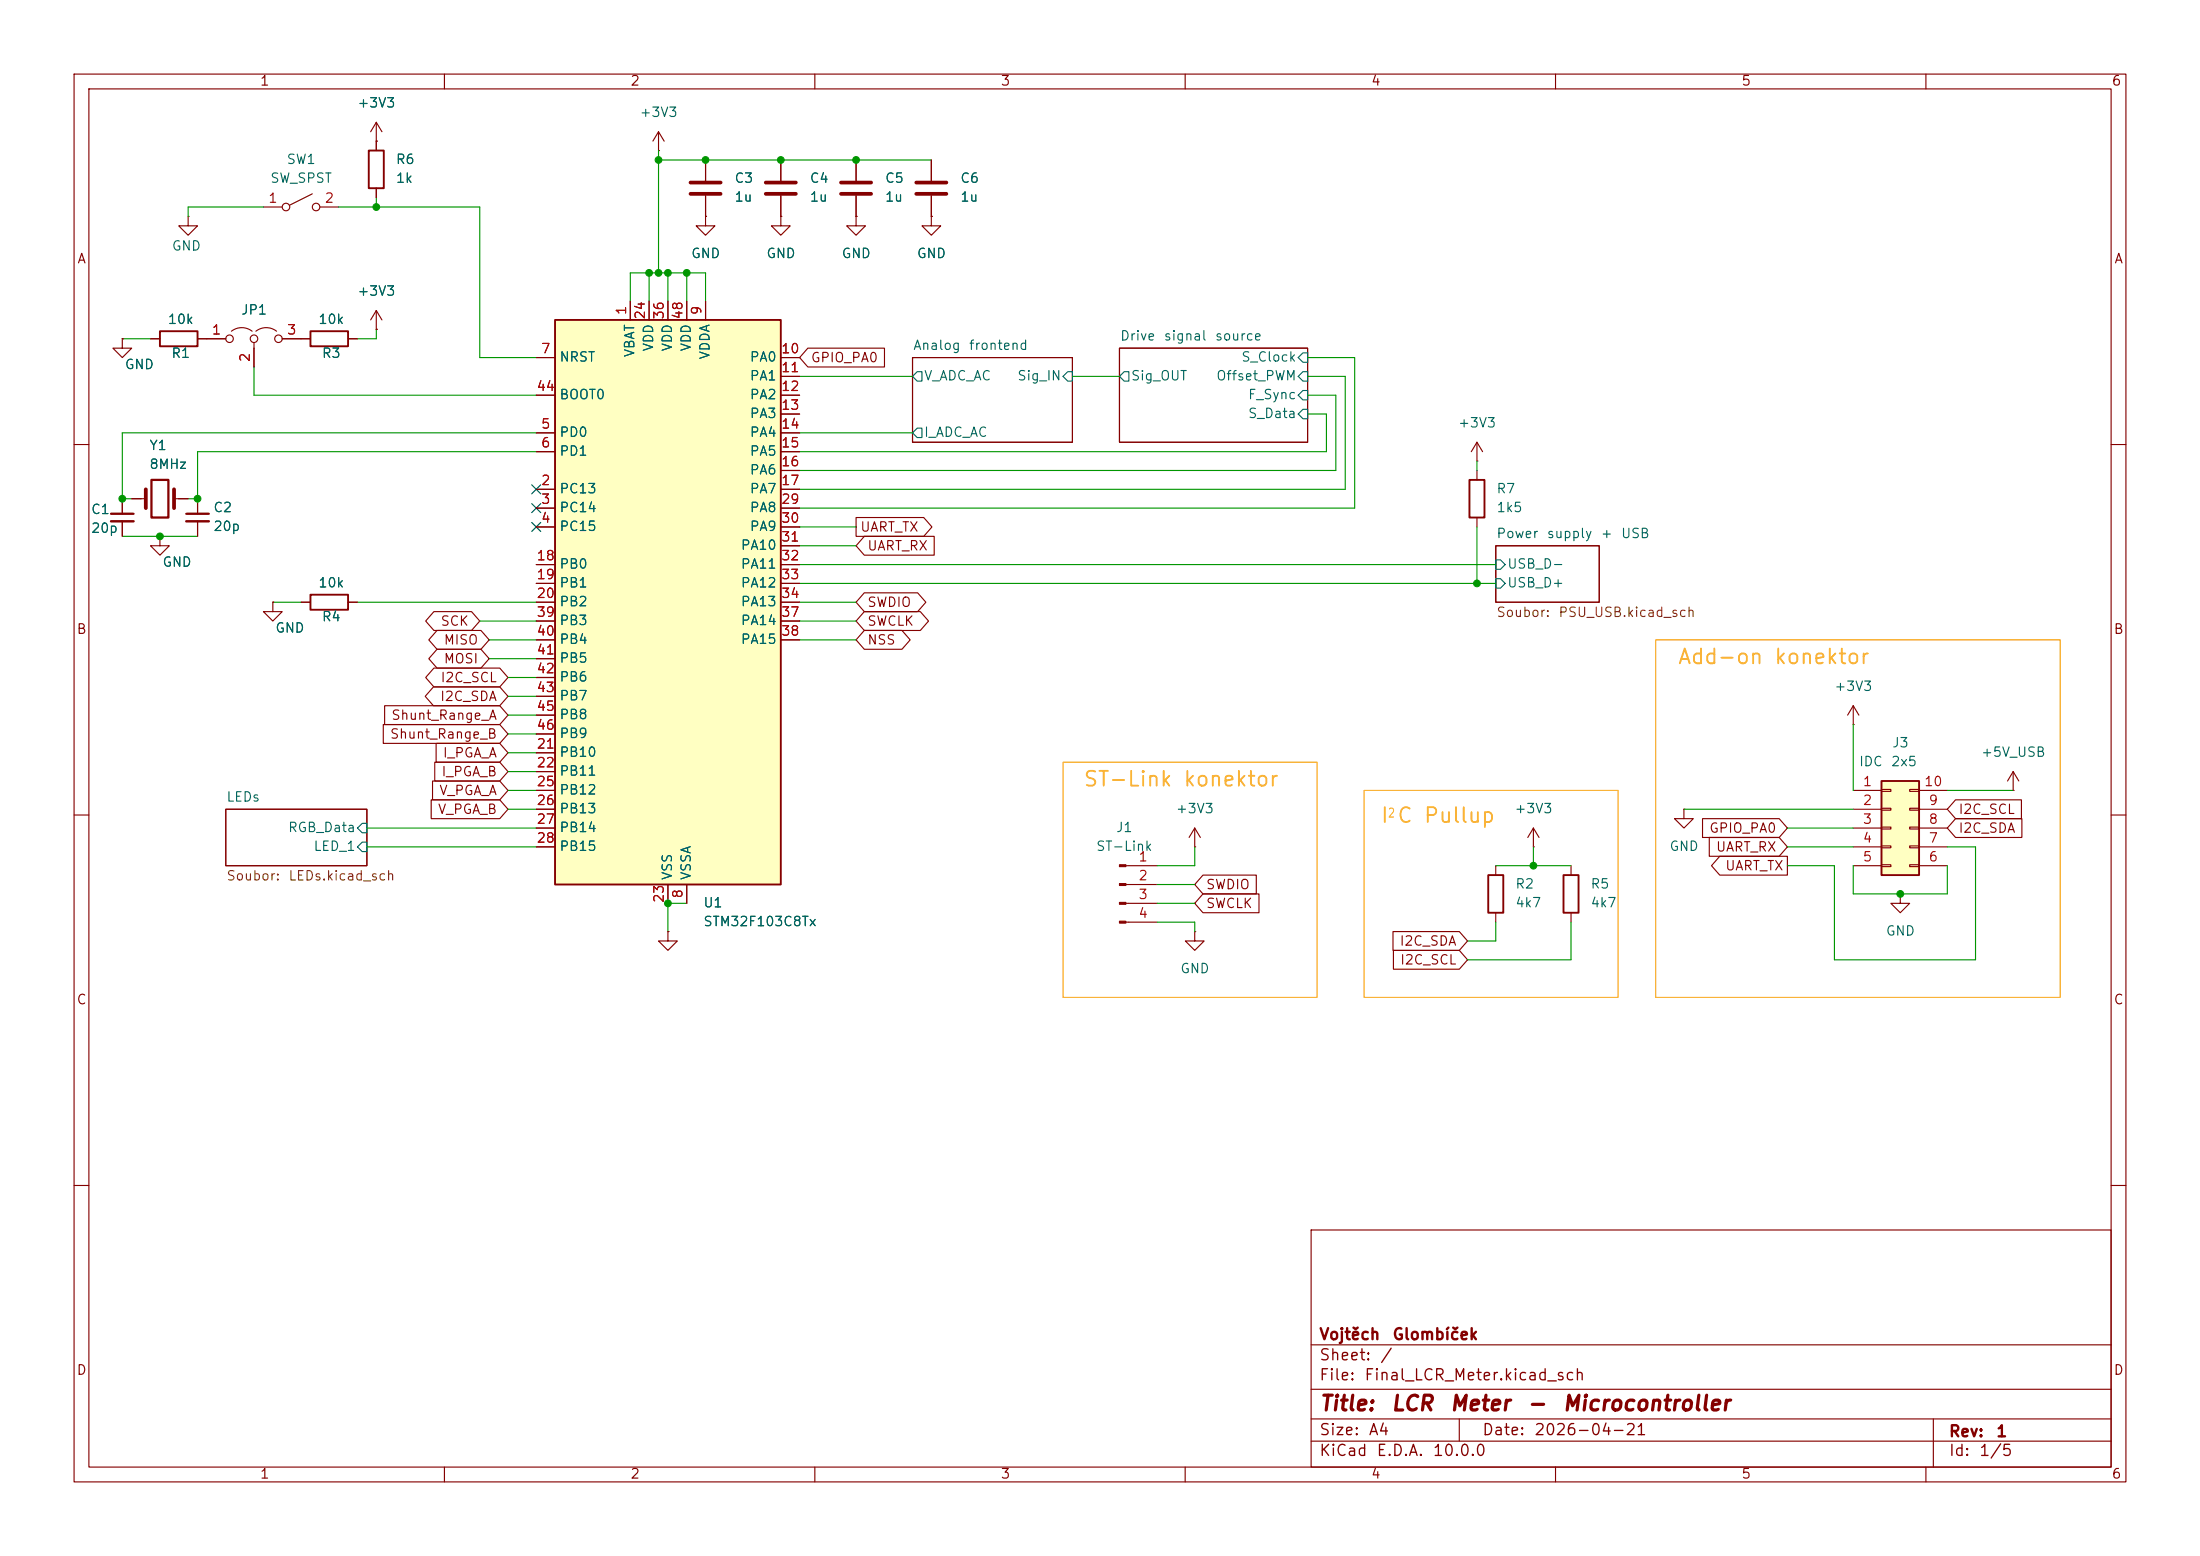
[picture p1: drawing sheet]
<svg xmlns="http://www.w3.org/2000/svg" width="297mm" height="210mm" viewBox="0 0 297 210" stroke-linecap="round" stroke-linejoin="round" font-family="sans-serif">
<g fill="none" stroke="#840000" stroke-width=".15">
<path d="M10 10h277v190h-277zM12 12h273v186h-273zM60 10v2M110 10v2M160 10v2M210 10v2M260 10v2M95.2 29.2v1.3h1.3l-1.3 1.3-1.2-1.3h1.2M95.2 29.2h.1M95.2 21.6v2.8M95.2 26.4v2.8M125.7 29.2v1.3h1.3l-1.3 1.3-1.2-1.3h1.2"/>
<path d="M125.7 29.2h.1M123.2 48.3h21.6v11.4h-21.6zM151.1 47h25.4v12.7h-25.4zM199.4 59.7v2.5M199.4 59.7l-.8 1.3M199.4 59.7l.8 1.3M10 60h2M199.4 62.2h.1M199.4 63.5v1.3M199.4 69.9v1.2M201.9 73.7h14v7.6h-14zM285 60h2"/>
<path d="M36.8 81.3v1.3h1.3l-1.3 1.2-1.2-1.2h1.2M36.8 81.3h.1M250.2 97.8h.1M250.2 95.3l-.8 1.2M250.2 95.3l.8 1.2M250.2 95.3v2.5M10 110h2M30.5 109.2h19v7.6h-19zM201.9 116.8v1.3M271.8 106.7h.1M271.8 104.1l-.8 1.3M271.8 104.1l.7 1.3"/>
<path d="M271.8 104.1v2.6M285 110h2M90.2 125.7v1.3h1.2l-1.2 1.3-1.3-1.3h1.3M90.2 125.7h.1M201.9 123.2v1.3M256.5 120.7v1.2h1.3l-1.3 1.3-1.2-1.3h1.2M256.5 120.7h.1M10 160h2M177 166h108v32h-108zM285 160h2M60 198v2M110 198v2"/>
<path d="M160 198v2M177 194.5h108M177 191.5h108M177 187.5h108M177 181.5h108M197 191.5v3M210 198v2M260 198v2M261 191.5v6.5"/>
</g>
<path d="M123.8 50.2h.7v1.2h-.7l-.6-.6zM123.8 57.8h.7v1.3h-.7l-.6-.7zM144.1 50.2h.7v1.2h-.7l-.6-.6zM151.8 50.2h.6v1.2h-.6l-.7-.6zM175.3 53.3l.6-.6h.6v1.3h-.6zM175.3 55.9l.6-.7h.6v1.3h-.6zM175.3 48.3l.6-.7h.6v1.3h-.6zM175.3 50.8l.6-.6h.6v1.2h-.6zM201.9 78.1h.7l.6 .6-.6 .7h-.7zM201.9 75.6h.7l.6 .6-.6 .6h-.7zM48.9 111.1h.6v1.3h-.6l-.6-.6zM48.9 113.7h.6v1.2h-.6l-.6-.6z" fill="none" stroke="#006464" stroke-width=".15"/>
<path d="M93.2 26.2h4.1M93.2 24.6h4.1" fill="none" stroke="#840000" stroke-width=".51"/>
<path d="M198.4 64.8h2v5.1h-2zM200.9 118.1h2v5.1h-2z" fill="none" stroke="#840000" stroke-width=".25"/>
<path d="M254 105.4h5.1v12.7h-5.1z" fill="#ffffc2"/>
<path d="M49.8 20.3h2v5.1h-2zM21.6 44.7h5.1v2h-5.1zM41.9 44.7h5.1v2h-5.1zM211.1 118.1h2v5.1h-2zM254 105.4h5.1v12.7h-5.1z" fill="none" stroke="#840000" stroke-width=".25"/>
<g fill="none" stroke="#840000" stroke-width=".15">
<path d="M50.8 19.1h.1M50.8 16.5v3.8M50.8 16.5l-.8 1.3M50.8 16.5l.8 1.3M88.9 17.8l-.8 1.3M88.9 17.8l.8 1.3M88.9 17.8v2.5M25.4 29.2v1.3h1.3l-1.3 1.3-1.3-1.3h1.3M25.4 29.2h.1M35.6 27.9h2.5M42.2 26.2l-3.1 1.5M43.2 27.9h2.5"/>
<path d="M50.8 25.4v1.3M88.9 20.3h.1M105.4 29.2v1.3h1.3l-1.3 1.3-1.3-1.3h1.3M105.4 29.2h.1M105.4 21.6v2.8M105.4 26.4v2.8M115.6 29.2v1.3h1.2l-1.2 1.3-1.3-1.3h1.3M115.6 29.2h.1M125.7 21.6v2.8M125.7 26.4v2.8M16.5 45.7v1.3h1.3l-1.3 1.3-1.3-1.3h1.3M16.5 45.7h.1"/>
<path d="M20.3 45.7h1.3M26.7 45.7h3.8M31.2 44.7a2.26 2.26 0 0 1 2.8 0M34.3 46.2v3.3M34.5 44.7a2.26 2.26 0 0 1 2.8 0M38.1 45.7h3.8M47 45.7h1.3M50.8 44.5h.1M50.8 41.9v2.6M50.8 41.9l-.8 1.3M50.8 41.9l.8 1.3M207 114.3h.1"/>
<path d="M207 111.8l-.8 1.2M207 111.8l.8 1.2M207 111.8v2.5M212.1 116.8v1.3M227.3 109.2v1.3h1.3l-1.3 1.3-1.2-1.3h1.2M227.3 109.2h.1M250.2 106.7h3.8M250.2 109.2h3.8M250.2 111.8h3.8M250.2 114.3h3.8M250.2 116.8h3.8M254 106.6h1.3v.2h-1.3z"/>
<path d="M254 109.1h1.3v.2h-1.3zM254 111.6h1.3v.3h-1.3zM254 114.2h1.3v.2h-1.3zM254 116.7h1.3v.3h-1.3zM257.8 106.6h1.3v.2h-1.3zM257.8 109.1h1.3v.2h-1.3zM257.8 111.6h1.3v.3h-1.3zM257.8 114.2h1.3v.2h-1.3zM257.8 116.7h1.3v.3h-1.3zM259.1 106.7h3.8M259.1 109.2h3.8M259.1 111.8h3.8"/>
<path d="M259.1 114.3h3.8M259.1 116.8h3.8M212.1 123.2v1.3"/>
<circle cx="38.6" cy="27.9" r=".51"/>
<circle cx="42.7" cy="27.9" r=".51"/>
<circle cx="31" cy="45.7" r=".51"/>
<circle cx="34.3" cy="45.7" r=".51"/>
<circle cx="37.6" cy="45.7" r=".51"/>
</g>
<path d="M103.4 26.2h4M103.4 24.6h4M123.7 26.2h4.1M123.7 24.6h4.1" fill="none" stroke="#840000" stroke-width=".51"/>
<path d="M74.9 43.2h30.5v76.2h-30.5z" fill="#ffffc2"/>
<path d="M74.9 43.2h30.5v76.2h-30.5zM41.9 80.3h5.1v2h-5.1z" fill="none" stroke="#840000" stroke-width=".25"/>
<g fill="none" stroke="#840000" stroke-width=".15">
<path d="M50.8 19.1h.1M50.8 19.1v1.2M50.8 25.4v1.3M95.2 29.2h.1M95.2 21.6v2.8M95.2 26.4v2.8M105.4 29.2h.1M105.4 21.6v2.8M105.4 26.4v2.8M115.6 29.2h.1M115.6 21.6v2.8M115.6 26.4v2.8"/>
<path d="M125.7 29.2h.1M125.7 21.6v2.8M125.7 26.4v2.8M16.5 45.7h.1M20.3 45.7h1.3M26.7 45.7h3.8M34.3 47v2.5M38.1 45.7h3.8M47 45.7h1.3M50.8 44.5h.1M72.4 58.4h2.5M72.4 48.3h2.5"/>
<path d="M72.4 53.3h2.5M85.1 40.6v2.6M87.6 40.6v2.6M90.2 40.6v2.6M92.7 40.6v2.6M95.2 40.6v2.6M105.4 58.4h2.5M105.4 48.3h2.5M105.4 50.8h2.5M105.4 53.3h2.5M105.4 55.9h2.5M109.1 47h10.3v2.5h-10.3l-1.2-1.2z"/>
<path d="M16.5 67.3v2M16.5 70.4v2M17.8 67.3h1.9M21.6 72.4v1.3h1.3l-1.3 1.2-1.3-1.2h1.3M21.6 72.4h.1M23.5 67.3h1.9M26.7 67.3v2M26.7 70.4v2M72.4 66h2.5M72.4 68.6h2.5M72.4 71.1h2.5M72.4 61h2.5"/>
<path d="M72.4 76.2h2.5M72.4 78.7h2.5M105.4 66h2.5M105.4 68.6h2.5M105.4 71.1h2.5M105.4 61h2.5M105.4 63.5h2.5M105.4 76.2h2.5M105.4 78.7h2.5M105.4 73.7h2.5M115.6 69.8h9.1l1.1 1.3-1.1 1.3h-9.1zM116.7 72.4h9.4v2.5h-9.4l-1.1-1.2z"/>
<path d="M36.8 81.3h.1M40.6 81.3h1.3M47 81.3h1.3M51.7 97.8h15.8l1.1 1.3-1.1 1.2h-15.8zM51.9 95.2h15.6l1.1 1.3-1.1 1.3h-15.6zM58.5 92.7h9l1.1 1.3-1.1 1.3h-9l-1.1-1.3zM58.6 82.5h5.1l1.1 1.3-1.1 1.3h-5.1l-1.1-1.3zM58.6 90.2h8.9l1.1 1.2-1.1 1.3h-8.9l-1.1-1.3zM59 85.1h5.9l1.1 1.3-1.1 1.2h-5.9l-1.1-1.2zM59 87.6h5.9l1.1 1.3-1.1 1.3h-5.9l-1.1-1.3zM72.4 81.3h2.5M72.4 83.8h2.5"/>
<path d="M72.4 86.4h2.5M72.4 88.9h2.5M72.4 91.4h2.5M72.4 94h2.5M72.4 96.5h2.5M72.4 99.1h2.5M105.4 81.3h2.5M105.4 83.8h2.5M105.4 86.4h2.5M116.7 82.5h7.5l1.2 1.3-1.2 1.3h-7.5l-1.1-1.3zM116.7 80h7.2l1.1 1.3-1.1 1.3h-7.2l-1.1-1.3zM116.7 85.1h5.1l1.1 1.3-1.1 1.2h-5.1l-1.1-1.2z"/>
<path d="M58.2 107.9h9.3l1.1 1.3-1.1 1.3h-9.3zM58.4 105.4h9.1l1.1 1.3-1.1 1.3h-9.1zM58.7 102.9h8.8l1.1 1.2-1.1 1.3h-8.8zM58.9 100.3h8.6l1.1 1.3-1.1 1.3h-8.6zM72.4 101.6h2.5M72.4 104.1h2.5M72.4 106.7h2.5M72.4 109.2h2.5M72.4 111.8h2.5M72.4 114.3h2.5M90.2 119.4v2.5M92.7 119.4v2.5"/>
<path d="M152 116.8h4.2M152 119.4h4.2M161.3 114.3h.1M161.3 111.8l-.8 1.2M161.3 111.8l.8 1.2M161.3 111.8v2.5M162.4 118.1h7.2v2.6h-7.2l-1.1-1.3zM229.8 110.5h10.4l1.1 1.3-1.1 1.2h-10.4zM230.8 113h9.4l1.1 1.3-1.1 1.3h-9.4zM232.2 115.6h9.1v2.5h-9.1l-1.1-1.3zM264 110.5h9v2.5h-9l-1.1-1.2zM264 107.9h8.9v2.6h-8.9l-1.1-1.3z"/>
<path d="M90.2 125.7h.1M152 121.9h4.2M152 124.5h4.2M161.3 125.7v1.3h1.3l-1.3 1.3-1.3-1.3h1.3M161.3 125.7h.1M162.4 120.6h7.6v2.6h-7.6l-1.1-1.3zM188.1 125.7h8.9l1.1 1.3-1.1 1.3h-8.9zM188.1 128.3h8.9l1.1 1.2-1.1 1.3h-8.9z"/>
</g>
<path d="M113.5 26.2h4.1M113.5 24.6h4.1M19.7 66v2.6M23.5 66v2.6" fill="none" stroke="#840000" stroke-width=".51"/>
<g fill="#840000" stroke="#840000" stroke-width=".15">
<path d="M151.1 116.7h.9v.3h-.9z"/>
<path d="M151.1 119.3h.9v.2h-.9z"/>
<path d="M151.1 121.8h.9v.2h-.9z"/>
<path d="M151.1 124.3h.9v.3h-.9z"/>
</g>
<path d="M15 69.3h3M20.4 64.8h2.3v5.1h-2.3zM25.1 69.3h3.1" fill="none" stroke="#840000" stroke-width=".3"/>
<path d="M15 70.4h3M25.1 70.4h3.1" fill="none" stroke="#840000" stroke-width=".33"/>
<g fill="none" stroke="#009600" stroke-width=".15">
<path d="M35.6 27.9h-10.2v1.3M45.7 27.9h19.1v20.4h7.6M50.8 26.7v1.2M87.6 36.8v3.8M88.9 21.6h36.8M88.9 20.3v16.5M90.2 36.8v3.8M92.7 36.8v3.8M16.5 45.7h3.8M34.3 49.5v3.8h38.1M50.8 44.5v1.2h-2.5M72.4 58.4h-55.9v8.9h1.3"/>
<path d="M85.1 40.6v-3.8h10.1v3.8M107.9 58.4h15.3M107.9 50.8h15.3M144.8 50.8h6.3M176.5 48.3h6.4v20.3h-75M176.5 53.3h3.8v10.2h-72.4M176.5 55.9h2.6v5.1h-71.2M176.5 50.8h5.1v15.2h-73.7M16.5 72.4h10.2M72.4 61h-45.7v6.3h-1.3M107.9 76.2h94M107.9 78.7h94"/>
<path d="M107.9 73.7h7.7M107.9 71.1h7.7M199.4 62.2v1.3M199.4 71.1v7.6M36.8 81.3h3.8M48.3 81.3h24.1M64.8 83.8h7.6M66 86.4h6.4M66 88.9h6.4M68.6 99.1h3.8M68.6 91.4h3.8M68.6 96.5h3.8"/>
<path d="M68.6 94h3.8M107.9 83.8h7.7M107.9 86.4h7.7M107.9 81.3h7.7M250.2 97.8v8.9M49.5 111.8h22.9M49.5 114.3h22.9M68.6 104.1h3.8M68.6 106.7h3.8M68.6 109.2h3.8M68.6 101.6h3.8M156.2 119.4h5.1"/>
<path d="M161.3 114.3v2.5h-5.1M201.9 116.8h10.2M207 114.3v2.5M227.3 109.2h22.9M241.3 111.8h8.9M241.3 114.3h8.9M250.2 116.8v3.9h12.7v-3.9M262.9 114.3h3.8v15.2h-19.1v-12.7h-6.3M262.9 106.7h8.9M92.7 121.9h-2.5v3.8M156.2 121.9h5.1M156.2 124.5h5.1v1.2"/>
<path d="M201.9 124.5v2.5h-3.8M212.1 124.5v5h-14"/>
</g>
<path d="M71.8 68l1.2 1.2M71.8 70.5l1.2 1.2M71.8 65.4l1.2 1.2M73 68l-1.2 1.2M73 70.5l-1.2 1.2M73 65.4l-1.2 1.2" fill="none" stroke="#000084" stroke-width=".15"/>
<path d="M223.5 86.4h54.6v48.2h-54.6zM143.5 102.9h34.3v31.7h-34.3zM184.1 106.7h34.3v27.9h-34.3z" fill="none" stroke="#ff9500" stroke-width=".15"/>
<g fill="#009600" stroke="#009600" stroke-width=".14">
<circle cx="256.5" cy="120.7" r=".46"/>
<circle cx="207" cy="116.8" r=".46"/>
<circle cx="92.7" cy="36.8" r=".46"/>
<circle cx="95.2" cy="21.6" r=".46"/>
<circle cx="87.6" cy="36.8" r=".46"/>
<circle cx="88.9" cy="21.6" r=".46"/>
<circle cx="90.2" cy="36.8" r=".46"/>
<circle cx="88.9" cy="36.8" r=".46"/>
<circle cx="115.6" cy="21.6" r=".46"/>
<circle cx="105.4" cy="21.6" r=".46"/>
<circle cx="50.8" cy="27.9" r=".46"/>
<circle cx="90.2" cy="121.9" r=".46"/>
<circle cx="21.6" cy="72.4" r=".46"/>
<circle cx="26.7" cy="67.3" r=".46"/>
<circle cx="16.5" cy="67.3" r=".46"/>
<circle cx="199.4" cy="78.7" r=".46"/>
</g>
<g font-size="2" fill="#ffba00">
<text x="226.4" y="90.1">Add-on</text>
<text x="239.4" y="90.1">konektor</text>
<text x="146.1" y="106.6">ST-Link</text>
<text x="159.6" y="106.6">konektor</text>
<text x="186.3" y="111.5">I C</text>
<text x="192.1" y="111.5">Pullup</text>
</g>
<g font-size="2" fill="#840000">
<text x="178" y="190.9">Title:</text>
<text x="187.7" y="190.9">LCR</text>
<text x="195.6" y="190.9">Meter</text>
<text x="206" y="190.9">-</text>
<text x="210.8" y="190.9">Microcontroller</text>
</g>
<g font-size="1.5" fill="#840000">
<text x="178" y="184">Sheet:</text>
<text x="178" y="181.2">Vojtěch</text>
<text x="186.2" y="184">/</text>
<text x="187.9" y="181.2">Glombíček</text>
<text x="178" y="186.7">File:</text>
<text x="184.1" y="186.7">Final_LCR_Meter.kicad_sch</text>
<text x="178" y="196.9">KiCad</text>
<text x="178" y="194.1">Size:</text>
<text x="184.7" y="194.1">A4</text>
<text x="185.7" y="196.9">E.D.A.</text>
<text x="193.3" y="196.9">10.0.0</text>
<text x="200" y="194.1">Date:</text>
<text x="207" y="194.1">2026-04-21</text>
<text x="263" y="194.3">Rev:</text>
<text x="263" y="196.9">Id:</text>
<text x="267.1" y="196.9">1/5</text>
<text x="269.4" y="194.3">1</text>
</g>
<g font-size="1.3" fill="#840000">
<text x="35" y="11.9">1</text>
<text x="85" y="11.9">2</text>
<text x="135" y="11.9">3</text>
<text x="185" y="11.9">4</text>
<text x="235" y="11.9">5</text>
<text x="285" y="11.9">6</text>
<text x="10.3" y="35.9">A</text>
<text x="285.3" y="35.9">A</text>
<text x="109.4" y="49.2">GPIO_PA0</text>
<text x="116" y="72.1">UART_TX</text>
<text x="117" y="74.6">UART_RX</text>
<text x="117" y="82.2">SWDIO</text>
<text x="10.3" y="85.9">B</text>
<text x="59.4" y="84.8">SCK</text>
<text x="59.8" y="87.3">MISO</text>
<text x="59.8" y="89.9">MOSI</text>
<text x="117" y="84.8">SWCLK</text>
<text x="117" y="87.3">NSS</text>
<text x="285.3" y="85.9">B</text>
<text x="59.3" y="94.9">I2C_SDA</text>
<text x="59.4" y="92.4">I2C_SCL</text>
<text x="52.6" y="100">Shunt_Range_B</text>
<text x="52.7" y="97.5">Shunt_Range_A</text>
<text x="59.2" y="107.6">V_PGA_A</text>
<text x="59.5" y="105.1">I_PGA_B</text>
<text x="59.7" y="102.6">I_PGA_A</text>
<text x="59" y="110.2">V_PGA_B</text>
<text x="230.7" y="112.7">GPIO_PA0</text>
<text x="264.3" y="112.7">I2C_SDA</text>
<text x="264.3" y="110.2">I2C_SCL</text>
<text x="231.6" y="115.3">UART_RX</text>
<text x="232.8" y="117.8">UART_TX</text>
<text x="162.7" y="122.9">SWCLK</text>
<text x="162.7" y="120.3">SWDIO</text>
<text x="188.9" y="128">I2C_SDA</text>
<text x="188.9" y="130.5">I2C_SCL</text>
<text x="10.3" y="135.9">C</text>
<text x="285.3" y="135.9">C</text>
<text x="10.3" y="185.9">D</text>
<text x="285.3" y="185.9">D</text>
<text x="35" y="199.9">1</text>
<text x="85" y="199.9">2</text>
<text x="135" y="199.9">3</text>
<text x="185" y="199.9">4</text>
<text x="235" y="199.9">5</text>
<text x="285" y="199.9">6</text>
</g>
<g font-size="1.3" fill="#006464">
<text x="48.2" y="14.8">+3V3</text>
<text x="86.3" y="16.1">+3V3</text>
<text x="38.6" y="22.5">SW1</text>
<text x="53.3" y="22.5">R6</text>
<text x="36.4" y="25">SW_SPST</text>
<text x="53.3" y="25">1k</text>
<text x="99.1" y="25">C3</text>
<text x="99.1" y="27.5">1u</text>
<text x="109.2" y="25">C4</text>
<text x="109.2" y="27.5">1u</text>
<text x="119.4" y="25">C5</text>
<text x="119.4" y="27.5">1u</text>
<text x="129.5" y="25">C6</text>
<text x="129.5" y="27.5">1u</text>
<text x="23.1" y="34.1">GND</text>
<text x="93.2" y="35.2">GND</text>
<text x="103.4" y="35.2">GND</text>
<text x="113.5" y="35.2">GND</text>
<text x="123.7" y="35.2">GND</text>
<text x="48.2" y="40.2">+3V3</text>
<text x="22.6" y="44">10k</text>
<text x="32.5" y="42.8">JP1</text>
<text x="42.9" y="44">10k</text>
<text x="88.5" y="47.5" transform="rotate(-90 88.5 47.5)">VDD</text>
<text x="91" y="47.5" transform="rotate(-90 91 47.5)">VDD</text>
<text x="93.6" y="47.5" transform="rotate(-90 93.6 47.5)">VDD</text>
<text x="123.2" y="47.5">Analog</text>
<text x="130.7" y="47.5">frontend</text>
<text x="151.1" y="46.3">Drive</text>
<text x="157" y="46.3">signal</text>
<text x="163.9" y="46.3">source</text>
<text x="16.8" y="50.1">GND</text>
<text x="23" y="48.6">R1</text>
<text x="43.4" y="48.6">R3</text>
<text x="75.4" y="49.1">NRST</text>
<text x="86" y="48.3" transform="rotate(-90 86 48.3)">VBAT</text>
<text x="96.1" y="48.6" transform="rotate(-90 96.1 48.6)">VDDA</text>
<text x="101.1" y="49.1">PA0</text>
<text x="101.1" y="51.7">PA1</text>
<text x="124.7" y="51.7">V_ADC_AC</text>
<text x="137.3" y="51.7">Sig_IN</text>
<text x="152.6" y="51.7">Sig_OUT</text>
<text x="164.1" y="51.7">Offset_PWM</text>
<text x="167.5" y="49.1">S_Clock</text>
<text x="75.4" y="59.3">PD0</text>
<text x="75.4" y="54.2">BOOT0</text>
<text x="101.1" y="54.2">PA2</text>
<text x="101.1" y="56.7">PA3</text>
<text x="101.1" y="59.3">PA4</text>
<text x="124.7" y="59.3">I_ADC_AC</text>
<text x="168.4" y="54.2">F_Sync</text>
<text x="168.4" y="56.7">S_Data</text>
<text x="196.7" y="58">+3V3</text>
<text x="20.1" y="61.1">Y1</text>
<text x="20.1" y="63.6">8MHz</text>
<text x="75.4" y="61.8">PD1</text>
<text x="101.1" y="61.8">PA5</text>
<text x="101.1" y="64.4">PA6</text>
<text x="12.2" y="69.7">C1</text>
<text x="28.7" y="69.4">C2</text>
<text x="28.7" y="72">20p</text>
<text x="75.4" y="66.9">PC13</text>
<text x="75.4" y="69.4">PC14</text>
<text x="75.4" y="72">PC15</text>
<text x="101.1" y="66.9">PA7</text>
<text x="101.1" y="69.4">PA8</text>
<text x="101.1" y="72">PA9</text>
<text x="201.9" y="66.9">R7</text>
<text x="201.9" y="69.4">1k5</text>
<text x="12.2" y="72.2">20p</text>
<text x="21.8" y="76.8">GND</text>
<text x="75.4" y="77.1">PB0</text>
<text x="99.9" y="74.5">PA10</text>
<text x="99.9" y="77.1">PA11</text>
<text x="201.9" y="72.9">Power</text>
<text x="203.4" y="77.1">USB_D-</text>
<text x="208.7" y="72.9">supply</text>
<text x="216" y="72.9">+</text>
<text x="218.7" y="72.9">USB</text>
<text x="42.9" y="79.6">10k</text>
<text x="75.4" y="79.6">PB1</text>
<text x="75.4" y="82.1">PB2</text>
<text x="99.9" y="79.6">PA12</text>
<text x="99.9" y="82.1">PA13</text>
<text x="203.4" y="79.6">USB_D+</text>
<text x="37.1" y="85.7">GND</text>
<text x="43.4" y="84.2">R4</text>
<text x="75.4" y="84.7">PB3</text>
<text x="75.4" y="87.2">PB4</text>
<text x="75.4" y="89.8">PB5</text>
<text x="99.9" y="84.7">PA14</text>
<text x="99.9" y="87.2">PA15</text>
<text x="75.4" y="92.3">PB6</text>
<text x="75.4" y="94.8">PB7</text>
<text x="247.5" y="93.6">+3V3</text>
<text x="75.4" y="97.4">PB8</text>
<text x="75.4" y="99.9">PB9</text>
<text x="255.3" y="101.2">J3</text>
<text x="75.4" y="102.5">PB10</text>
<text x="75.4" y="105">PB11</text>
<text x="75.4" y="107.5">PB12</text>
<text x="250.9" y="103.7">IDC</text>
<text x="255.2" y="103.7">2x5</text>
<text x="267.4" y="102.5">+5V_USB</text>
<text x="30.5" y="108.5">LEDs</text>
<text x="38.8" y="112.6">RGB_Data</text>
<text x="75.4" y="110.1">PB13</text>
<text x="75.4" y="112.6">PB14</text>
<text x="150.6" y="112.6">J1</text>
<text x="158.6" y="110.1">+3V3</text>
<text x="204.4" y="110.1">+3V3</text>
<text x="42.2" y="115.2">LED_1</text>
<text x="75.4" y="115.2">PB15</text>
<text x="91" y="118.9" transform="rotate(-90 91 118.9)">VSS</text>
<text x="93.6" y="118.9" transform="rotate(-90 93.6 118.9)">VSSA</text>
<text x="147.9" y="115.2">ST-Link</text>
<text x="225.3" y="115.2">GND</text>
<text x="94.9" y="122.8">U1</text>
<text x="94.9" y="125.3">STM32F103C8Tx</text>
<text x="204.5" y="120.2">R2</text>
<text x="204.5" y="122.8">4k7</text>
<text x="214.6" y="120.2">R5</text>
<text x="214.6" y="122.8">4k7</text>
<text x="159.3" y="131.7">GND</text>
<text x="254.5" y="126.6">GND</text>
</g>
<g font-size="1.3" fill="#a90000">
<text x="36.1" y="27.7">1</text>
<text x="43.7" y="27.7">2</text>
<text x="28.5" y="45.5">1</text>
<text x="38.7" y="45.5">3</text>
<text x="84.8" y="42.6" transform="rotate(-90 84.8 42.6)">1</text>
<text x="87.4" y="43.2" transform="rotate(-90 87.4 43.2)">24</text>
<text x="89.9" y="43.2" transform="rotate(-90 89.9 43.2)">36</text>
<text x="92.5" y="43.2" transform="rotate(-90 92.5 43.2)">48</text>
<text x="95" y="42.6" transform="rotate(-90 95 42.6)">9</text>
<text x="34" y="49" transform="rotate(-90 34 49)">2</text>
<text x="72.3" y="53.1">44</text>
<text x="73" y="48">7</text>
<text x="105.4" y="48">10</text>
<text x="105.4" y="50.5">11</text>
<text x="105.4" y="53.1">12</text>
<text x="73" y="58.2">5</text>
<text x="105.4" y="55.6">13</text>
<text x="105.4" y="58.2">14</text>
<text x="73" y="65.8">2</text>
<text x="73" y="60.7">6</text>
<text x="105.4" y="60.7">15</text>
<text x="105.4" y="63.2">16</text>
<text x="105.4" y="65.8">17</text>
<text x="73" y="68.3">3</text>
<text x="73" y="70.9">4</text>
<text x="105.4" y="68.3">29</text>
<text x="105.4" y="70.9">30</text>
<text x="72.3" y="75.9">18</text>
<text x="105.4" y="73.4">31</text>
<text x="105.4" y="75.9">32</text>
<text x="72.3" y="78.5">19</text>
<text x="72.3" y="81">20</text>
<text x="72.3" y="83.6">39</text>
<text x="105.4" y="78.5">33</text>
<text x="105.4" y="81">34</text>
<text x="105.4" y="83.6">37</text>
<text x="72.3" y="86.1">40</text>
<text x="72.3" y="88.6">41</text>
<text x="105.4" y="86.1">38</text>
<text x="72.3" y="91.2">42</text>
<text x="72.3" y="93.7">43</text>
<text x="72.3" y="101.3">21</text>
<text x="72.3" y="96.3">45</text>
<text x="72.3" y="98.8">46</text>
<text x="72.3" y="103.9">22</text>
<text x="72.3" y="106.4">25</text>
<text x="251.4" y="106.4">1</text>
<text x="259.7" y="106.4">10</text>
<text x="72.3" y="109">26</text>
<text x="72.3" y="111.5">27</text>
<text x="251.4" y="109">2</text>
<text x="251.4" y="111.5">3</text>
<text x="260.3" y="111.5">8</text>
<text x="260.3" y="109">9</text>
<text x="72.3" y="114">28</text>
<text x="153.6" y="116.6">1</text>
<text x="153.6" y="119.1">2</text>
<text x="251.4" y="114">4</text>
<text x="251.4" y="116.6">5</text>
<text x="260.3" y="116.6">6</text>
<text x="260.3" y="114">7</text>
<text x="89.9" y="122" transform="rotate(-90 89.9 122)">23</text>
<text x="92.5" y="121.4" transform="rotate(-90 92.5 121.4)">8</text>
<text x="153.6" y="121.7">3</text>
<text x="153.6" y="124.2">4</text>
</g>
<g font-size="1.3" fill="#725600">
<text x="201.9" y="83.6">Soubor:</text>
<text x="210.3" y="83.6">PSU_USB.kicad_sch</text>
<text x="30.5" y="119.2">Soubor:</text>
<text x="38.8" y="119.2">LEDs.kicad_sch</text>
</g>
<text font-size="1.2" fill="#ffba00" x="187.3" y="110.6">2</text>
</svg>
